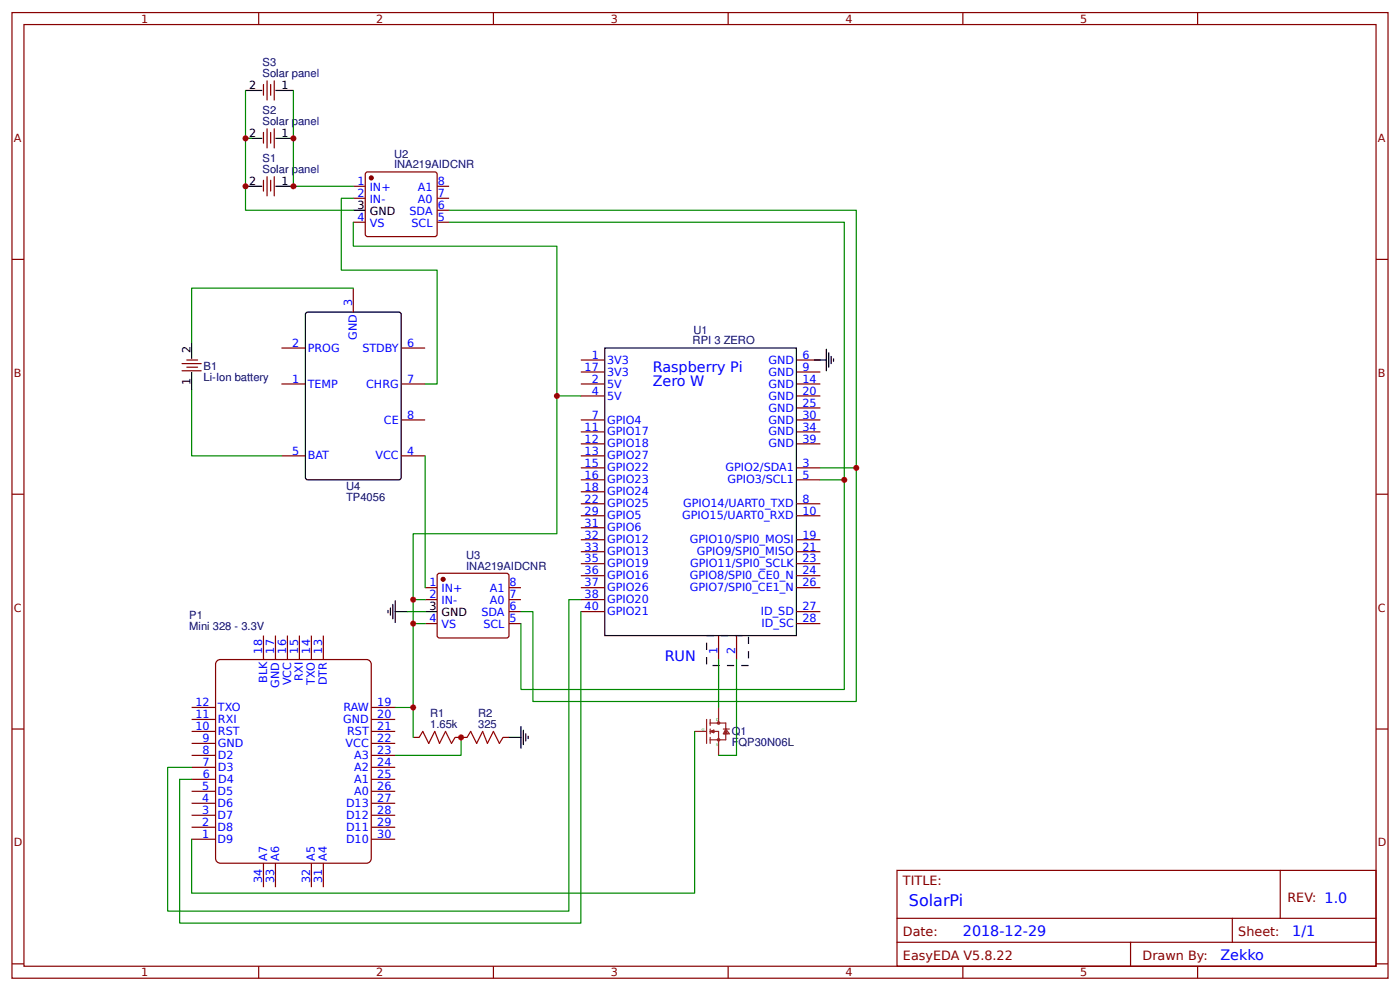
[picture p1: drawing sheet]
<svg xmlns="http://www.w3.org/2000/svg" width="309mm" height="219mm" viewBox="0 0 309 219" stroke-linecap="round" stroke-linejoin="round" font-family="sans-serif">
<g fill="none" stroke="#800" stroke-width=".26">
<path d="M2.6 2.8h304.1v213.2h-304.1zM5.3 5.4h298.7v208h-298.7zM57.1 2.8v2.6M58.2 18.7v2.3M59 17.9v4.2M59.8 18.7v2.3M60.6 17.9v4.2M109 2.8v2.6M160.9 2.8v2.6M212.7 2.8v2.6M264.6 2.8v2.6M58.2 29.2v2.4"/>
<path d="M58.2 39.8v2.4M59 28.4v4.3M59 39v4.3M59.8 29.2v2.4M59.8 39.8v2.4M60.6 28.4v4.3M60.6 39v4.3M81 38h15.3l.3 .5-.1 13.5-.5 .3-15-.1-.3-.5v-13.2zM2.6 57.3h2.7M78.1 41.1h2.6M78.1 43.8h2.6M78.1 49.1h2.6"/>
<path d="M96.6 41.1h2.6M96.6 43.8h2.6M96.6 49.1h2.6M96.6 46.4h2.6M304 57.3h2.7M41.3 79.5h2.4M62.2 76.9h5.3M78.1 63.6v5.3M88.6 76.9h5.3M128.3 79.5h5.3M175.9 79.5h5.3M40.2 81.9h4.2"/>
<path d="M40.2 80.3h4.2M41.3 81.1h2.4M62.2 84.8h5.3M88.6 84.8h5.3M88.6 92.7h5.3M128.3 82.2h5.3M128.3 84.8h5.3M128.3 87.4h5.3M128.3 92.7h5.3M128.3 95.4h5.3M128.3 98h5.3M175.9 82.2h5.3"/>
<path d="M175.9 84.8h5.3M175.9 87.4h5.3M175.9 90.1h5.3M175.9 92.7h5.3M175.9 95.4h5.3M175.9 98h5.3M2.6 109.1h2.7M62.2 100.7h5.3M88.6 100.7h5.3M128.3 103.3h5.3M128.3 113.9h5.3M128.3 116.5h5.3"/>
<path d="M128.3 106h5.3M128.3 119.2h5.3M128.3 108.6h5.3M128.3 111.3h5.3M128.3 100.7h5.3M175.9 103.3h5.3M175.9 113.9h5.3M175.9 106h5.3M175.9 119.2h5.3M175.9 111.3h5.3M304 109.1h2.7M93.9 132.4h2.7"/>
<path d="M93.9 129.8h2.7M93.9 137.7h2.7M96.8 126.7h15.4l.2 .4v13.5l-.5 .3-15.1-.1-.2-.4v-13.3zM112.4 132.4h2.7M112.4 135.1h2.7M112.4 129.8h2.7M112.4 137.7h2.7M128.3 121.8h5.3M128.3 127.1h5.3M128.3 124.5h5.3M128.3 132.4h5.3M128.3 135.1h5.3"/>
<path d="M128.3 129.8h5.3M175.9 121.8h5.3M175.9 127.1h5.3M175.9 124.5h5.3M175.9 135.1h5.3M175.9 129.8h5.3M175.9 137.7h5.3M2.6 161h2.7M304 161h2.7M198.2 192.2h105.8v21.2h-105.8zM282.8 192.2v10.6M2.6 212.9h2.7"/>
<path d="M57.1 213.4v2.6M109 213.4v2.6M160.9 213.4v2.6M198.2 202.8h105.8M198.2 208.1h105.8M212.7 213.4v2.6M249.8 208.1v5.3M264.6 213.4v2.6M272.3 202.8v5.3M304 212.9h2.7"/>
</g>
<g fill="none" stroke="#000" stroke-width=".26">
<path d="M54.2 20h3.7M60.9 20h3.9M54.2 30.6h3.7M60.9 30.6h3.9M54.2 41.1h3.7M60.9 41.1h3.9M78.1 46.4h2.6M42.3 75.5v3.7M67.7 69l20.4-.1 .5 .3v36.2l-.2 .5-20.4 .1-.5-.3v-36.2zM133.6 76.9h42.3v63.5h-42.3zM179.9 79.5h2.7M182.6 77.1v4.8"/>
<path d="M183.1 77.9v3.2M183.6 78.7v1.6M184.1 79.2v.6M42.3 82.2v3.9M85.7 134.8v.5M86.3 134.3v1.6M86.8 133.5v3.2M87.3 135.1h2.7M87.3 132.7v4.8M93.9 135.1h2.7"/>
</g>
<g fill="#800" stroke="#800" stroke-width=".26">
<circle cx="82" cy="39.3" r=".4"/>
<circle cx="97.9" cy="127.9" r=".4"/>
</g>
<g fill="none" stroke="#080" stroke-width=".26">
<path d="M54.2 20v10.6M64.8 20v21.1h13.3M55.6 30.6h-1.4v15.8h23.9M78.1 43.8h-2.7v15.9h21.2v25.1h-2.7M78.1 49.1v5.3h44.9v33M99.2 49.1h87.3v56.9h-5.3M99.2 46.4h90v56.9h-8M78.1 63.6h-35.8v11.9M42.3 86.1v14.6h19.9M128.3 87.4h-5.3v30.5h-31.7v14.5h2.6M93.9 100.7v29.1M186.5 106v46.3h-71.4v-14.6"/>
<path d="M189.2 103.3v51.6h-71.5v-19.8h-2.6M90 135.1h3.9M91.3 132.4v5.3h2.6"/>
</g>
<path d="M47.8 146.1l.9-.4h32.3a1.06 1.06 0 0 1 1 1v42.9a1.06 1.06 0 0 1-1 1h-32.3a1.06 1.06 0 0 1-1.1-1v-42.9z" fill="#fff" stroke="#800000" stroke-width=".26"/>
<g fill="none" stroke="#800" stroke-width=".26">
<path d="M42.3 158.9h5.3M42.3 156.2h5.3M58.2 140.4v5.3M60.9 140.4v5.3M63.5 140.4v5.3M66.1 140.4v5.3M68.8 140.4v5.3M71.4 140.4v5.3M82 158.9h5.3M82 156.2h5.3M158.7 140.4v5.3M162.7 140.4v5.3"/>
<path d="M42.3 177.4h5.3M42.3 174.8h5.3M42.3 172.1h5.3M42.3 169.5h5.3M42.3 166.8h5.3M42.3 164.2h5.3M42.3 161.5h5.3M82 177.4h5.3M82 174.8h5.3M82 172.1h5.3M82 169.5h5.3M82 166.8h5.3"/>
<path d="M82 164.2h5.3M82 161.5h5.3M91.3 162.9h1.3M100.5 162.9h2.7M111.1 162.9h1.3M42.3 185.3h5.3M42.3 182.7h5.3M42.3 180h5.3M58.2 190.6v5.3M60.9 190.6v5.3M68.8 190.6v5.3M71.4 190.6v5.3"/>
<path d="M82 185.3h5.3M82 182.7h5.3M82 180h5.3"/>
</g>
<path d="M91.3 137.7v18.5h-4M128.3 132.4h-2.6v68.8h-88.7v-31.7h5.3M128.3 135.1v68.8h-88.6v-31.8h2.6M91.3 156.2v6.7M158.7 145.7v10.5M162.7 145.7v21.1h-4M101.9 162.9v3.9h-14.6M153.5 161.5v35.7h-111.2v-11.9" fill="none" stroke="#080" stroke-width=".26"/>
<g fill="none" stroke="#8d2323" stroke-width=".26">
<path d="M156.1 158.9v5.3M156.9 159.7h3.4v3.7h-3.4M156.9 158.9v1.3M158.7 156.2v3.5M153.5 161.5h2.6M156.9 161v1.1M156.9 162.9v1.3M157.2 161.5h1.5v5.3M157.2 161.5l.5 .3M157.4 161.5l.3 .3M157.7 161.3l-.8 .2 .8 .3M157.7 161.3v.5"/>
<path d="M157.7 161.3l-.5 .2M159.8 161h1.3M160.3 161l.8 1.1h-1.3zM160.3 161.5l.3 .6M160.3 161.5l-.2 .6M160.3 161.5l.3 .3M160.3 161.5l-.2 .3"/>
<circle cx="158.7" cy="159.7" r=".26"/>
<circle cx="158.7" cy="163.4" r=".26"/>
</g>
<path d="M156.1 140.4h9.3v6.6h-9.3z" fill="none" stroke="#000" stroke-width=".26" stroke-dasharray="1.6 1.6" stroke-linecap="butt"/>
<path d="M92.6 162.9l.8-1.4 1.3 2.7 1.3-2.7 1.1 2.7 1.3-2.7 1.3 2.7 .8-1.3M103.2 162.9l.8-1.4 1.3 2.7 1.3-2.7 1.1 2.7 1.3-2.7 1.3 2.7 .8-1.3" fill="none" stroke="#a00000" stroke-width=".26"/>
<path d="M112.4 162.9h2.7M115.1 160.5v4.7M115.6 161.3v3.1M116.2 162.1v1.5M116.7 162.6v.5" fill="none" stroke="#000" stroke-width=".26"/>
<g fill="#c00">
<circle cx="91.3" cy="156.2" r=".66"/>
<circle cx="91.3" cy="137.7" r=".66"/>
<circle cx="123" cy="87.4" r=".66"/>
<circle cx="186.5" cy="106" r=".66"/>
<circle cx="91.3" cy="132.4" r=".66"/>
<circle cx="189.2" cy="103.3" r=".66"/>
<circle cx="54.2" cy="41.1" r=".66"/>
<circle cx="54.2" cy="30.6" r=".66"/>
<circle cx="64.8" cy="30.6" r=".66"/>
<circle cx="64.8" cy="41.1" r=".66"/>
<circle cx="101.9" cy="162.9" r=".66"/>
</g>
<text font-size="3.5" fill="#00f" x="200.8" y="200.2">SolarPi</text>
<g font-size="3.2" fill="#00f">
<text x="144.2" y="82.2">Raspberry Pi</text>
<text x="144.2" y="85.3">Zero W</text>
<text x="146.8" y="146">RUN</text>
<text x="212.7" y="206.8">2018-12-29</text>
<text x="285.5" y="206.8">1/1</text>
<text x="269.6" y="212.1">Zekko</text>
</g>
<g font-size="2.8" fill="#800">
<text x="199.5" y="195.4">TITLE:</text>
<text x="284.4" y="199.1">REV: 1.0</text>
<text x="199.5" y="206.8">Date:</text>
<text x="273.6" y="206.8">Sheet:</text>
<text x="199.5" y="212.1">EasyEDA V5.8.22</text>
<text x="252.4" y="212.1">Drawn By:</text>
</g>
<g font-size="2.5" fill="#800">
<text x="31.2" y="5">1</text>
<text x="83.1" y="5">2</text>
<text x="134.9" y="5">3</text>
<text x="186.8" y="5">4</text>
<text x="238.7" y="5">5</text>
<text x="3" y="31.4">A</text>
<text x="304.4" y="31.4">A</text>
<text x="3" y="83.2">B</text>
<text x="304.4" y="83.2">B</text>
<text x="3" y="135.1">C</text>
<text x="304.4" y="135.1">C</text>
<text x="3" y="186.9">D</text>
<text x="304.4" y="186.9">D</text>
<text x="31.2" y="215.6">1</text>
<text x="83.1" y="215.6">2</text>
<text x="134.9" y="215.6">3</text>
<text x="186.8" y="215.6">4</text>
<text x="238.7" y="215.6">5</text>
</g>
<g font-size="2.5" fill="#000080">
<text x="58" y="17.1">Solar panel</text>
<text x="58" y="14.6">S3</text>
<text x="58" y="27.6">Solar panel</text>
<text x="58" y="25.2">S2</text>
<text x="58" y="35.8">S1</text>
<text x="87.1" y="34.8">U2</text>
<text x="58" y="38.2">Solar panel</text>
<text x="87.1" y="37.2">INA219AIDCNR</text>
<text x="153" y="76.1">RPI 3 ZERO</text>
<text x="153.2" y="73.7">U1</text>
<text x="45" y="81.7">B1</text>
<text x="45" y="84.1">Li-Ion battery</text>
<text x="76.5" y="110.6">TP4056</text>
<text x="76.5" y="108.2">U4</text>
<text x="103" y="125.8">INA219AIDCNR</text>
<text x="103" y="123.4">U3</text>
<text x="41.8" y="136.6">P1</text>
<text x="41.8" y="139">Mini 328 - 3.3V</text>
<text x="95.1" y="160.7">1.65k</text>
<text x="95.1" y="158.4">R1</text>
<text x="105.6" y="160.7">325</text>
<text x="105.6" y="158.4">R2</text>
<text x="161.7" y="164.8">FQP30N06L</text>
<text x="161.7" y="162.4">Q1</text>
</g>
<g font-size="2.5">
<text x="55" y="19.7">2</text>
<text x="62.2" y="19.7">1</text>
<text x="55" y="30.3">2</text>
<text x="62.2" y="30.3">1</text>
<text x="55" y="40.9">2</text>
<text x="62.2" y="40.9">1</text>
<text x="79" y="46.2">3</text>
<text x="81.7" y="47.5">GND</text>
<text x="42.1" y="77.9" transform="rotate(-90 42.1 77.9)">2</text>
<text x="42.1" y="85" transform="rotate(-90 42.1 85)">1</text>
<text x="94.9" y="134.8">3</text>
<text x="97.6" y="136.1">GND</text>
</g>
<g font-size="2.5" fill="#00f">
<text x="79" y="40.9">1</text>
<text x="96.7" y="40.9">8</text>
<text x="79" y="43.5">2</text>
<text x="81.7" y="42.2">IN+</text>
<text x="81.7" y="44.8">IN-</text>
<text x="90.5" y="47.5">SDA</text>
<text x="92.3" y="44.8">A0</text>
<text x="92.3" y="42.2">A1</text>
<text x="96.7" y="46.2">6</text>
<text x="96.7" y="43.5">7</text>
<text x="79" y="48.8">4</text>
<text x="81.7" y="50.1">VS</text>
<text x="90.9" y="50.1">SCL</text>
<text x="96.7" y="48.8">5</text>
<text x="77.8" y="67.6" transform="rotate(-90 77.8 67.6)">3</text>
<text x="64.6" y="76.6">2</text>
<text x="68" y="77.7">PROG</text>
<text x="78.8" y="75.1" transform="rotate(-90 78.8 75.1)">GND</text>
<text x="80.1" y="77.7">STDBY</text>
<text x="90" y="76.6">6</text>
<text x="129.1" y="81.9">17</text>
<text x="130.7" y="79.2">1</text>
<text x="134.1" y="80.3">3V3</text>
<text x="134.1" y="82.9">3V3</text>
<text x="169.8" y="80.3">GND</text>
<text x="169.8" y="82.9">GND</text>
<text x="177.3" y="79.2">6</text>
<text x="177.3" y="81.9">9</text>
<text x="64.6" y="84.5">1</text>
<text x="68" y="85.6">TEMP</text>
<text x="80.9" y="85.6">CHRG</text>
<text x="90" y="84.5">7</text>
<text x="130.7" y="84.5">2</text>
<text x="130.7" y="87.2">4</text>
<text x="134.1" y="85.6">5V</text>
<text x="134.1" y="88.2">5V</text>
<text x="169.8" y="85.6">GND</text>
<text x="169.8" y="88.2">GND</text>
<text x="177.3" y="84.5">14</text>
<text x="177.3" y="87.2">20</text>
<text x="177.3" y="89.8">25</text>
<text x="84.8" y="93.5">CE</text>
<text x="90" y="92.5">8</text>
<text x="129.1" y="95.1">11</text>
<text x="130.7" y="92.5">7</text>
<text x="134.1" y="93.5">GPIO4</text>
<text x="169.8" y="90.9">GND</text>
<text x="169.8" y="93.5">GND</text>
<text x="177.3" y="92.5">30</text>
<text x="177.3" y="95.1">34</text>
<text x="64.6" y="100.4">5</text>
<text x="68" y="101.5">BAT</text>
<text x="83" y="101.5">VCC</text>
<text x="90" y="100.4">4</text>
<text x="129.1" y="97.8">12</text>
<text x="129.1" y="100.4">13</text>
<text x="134.1" y="96.2">GPIO17</text>
<text x="134.1" y="98.8">GPIO18</text>
<text x="134.1" y="101.5">GPIO27</text>
<text x="169.8" y="96.2">GND</text>
<text x="169.8" y="98.8">GND</text>
<text x="177.3" y="97.8">39</text>
<text x="129.1" y="103.1">15</text>
<text x="129.1" y="105.7">16</text>
<text x="134.1" y="104.1">GPIO22</text>
<text x="134.1" y="106.8">GPIO23</text>
<text x="160.2" y="104.1">GPIO2/SDA1</text>
<text x="160.7" y="106.8">GPIO3/SCL1</text>
<text x="177.3" y="103.1">3</text>
<text x="177.3" y="105.7">5</text>
<text x="129.1" y="113.6">29</text>
<text x="129.1" y="108.3">18</text>
<text x="129.1" y="111">22</text>
<text x="134.1" y="109.4">GPIO24</text>
<text x="134.1" y="112.1">GPIO25</text>
<text x="150.9" y="112.1">GPIO14/UART0_TXD</text>
<text x="177.3" y="111">8</text>
<text x="177.3" y="113.6">10</text>
<text x="129.1" y="116.3">31</text>
<text x="129.1" y="118.9">32</text>
<text x="134.1" y="114.7">GPIO5</text>
<text x="134.1" y="117.3">GPIO6</text>
<text x="134.1" y="120">GPIO12</text>
<text x="150.7" y="114.7">GPIO15/UART0_RXD</text>
<text x="152.4" y="120">GPIO10/SPI0_MOSI</text>
<text x="177.3" y="118.9">19</text>
<text x="129.1" y="121.6">33</text>
<text x="129.1" y="124.2">35</text>
<text x="134.1" y="122.6">GPIO13</text>
<text x="134.1" y="125.3">GPIO19</text>
<text x="152.5" y="125.3">GPIO11/SPI0_SCLK</text>
<text x="154" y="122.6">GPIO9/SPI0_MISO</text>
<text x="177.3" y="121.6">21</text>
<text x="177.3" y="124.2">23</text>
<text x="94.9" y="129.5">1</text>
<text x="97.6" y="130.8">IN+</text>
<text x="108.2" y="130.8">A1</text>
<text x="112.6" y="129.5">8</text>
<text x="129.1" y="126.9">36</text>
<text x="129.1" y="129.5">37</text>
<text x="134.1" y="127.9">GPIO16</text>
<text x="134.1" y="130.6">GPIO26</text>
<text x="152.4" y="127.9">GPIO8/SPI0_CE0_N</text>
<text x="152.4" y="130.6">GPIO7/SPI0_CE1_N</text>
<text x="177.3" y="126.9">24</text>
<text x="177.3" y="129.5">26</text>
<text x="94.9" y="132.2">2</text>
<text x="94.9" y="137.5">4</text>
<text x="97.6" y="133.5">IN-</text>
<text x="106.4" y="136.1">SDA</text>
<text x="108.2" y="133.5">A0</text>
<text x="112.6" y="137.5">5</text>
<text x="112.6" y="134.8">6</text>
<text x="112.6" y="132.2">7</text>
<text x="129.1" y="132.2">38</text>
<text x="129.1" y="134.8">40</text>
<text x="134.1" y="133.2">GPIO20</text>
<text x="134.1" y="135.9">GPIO21</text>
<text x="168.1" y="135.9">ID_SD</text>
<text x="177.3" y="134.8">27</text>
<text x="177.3" y="137.5">28</text>
<text x="97.6" y="138.8">VS</text>
<text x="106.8" y="138.8">SCL</text>
<text x="168.3" y="138.5">ID_SC</text>
<text x="57.9" y="144.3" transform="rotate(-90 57.9 144.3)">18</text>
<text x="60.6" y="144.3" transform="rotate(-90 60.6 144.3)">17</text>
<text x="63.2" y="144.3" transform="rotate(-90 63.2 144.3)">16</text>
<text x="65.9" y="144.3" transform="rotate(-90 65.9 144.3)">15</text>
<text x="68.5" y="144.3" transform="rotate(-90 68.5 144.3)">14</text>
<text x="71.2" y="144.3" transform="rotate(-90 71.2 144.3)">13</text>
<text x="158.5" y="144.3" transform="rotate(-90 158.5 144.3)">1</text>
<text x="162.5" y="144.3" transform="rotate(-90 162.5 144.3)">2</text>
<text x="43.2" y="156">12</text>
<text x="59" y="150.9" transform="rotate(-90 59 150.9)">BLK</text>
<text x="61.6" y="151.8" transform="rotate(-90 61.6 151.8)">GND</text>
<text x="64.3" y="151.3" transform="rotate(-90 64.3 151.3)">VCC</text>
<text x="66.9" y="150.3" transform="rotate(-90 66.9 150.3)">RXI</text>
<text x="69.6" y="151.2" transform="rotate(-90 69.6 151.2)">TXO</text>
<text x="72.2" y="151.3" transform="rotate(-90 72.2 151.3)">DTR</text>
<text x="83.3" y="156">19</text>
<text x="43.2" y="161.3">10</text>
<text x="43.2" y="158.6">11</text>
<text x="48.2" y="159.7">RXI</text>
<text x="48.2" y="157">TXO</text>
<text x="75.8" y="159.7">GND</text>
<text x="75.9" y="157">RAW</text>
<text x="83.3" y="158.6">20</text>
<text x="83.3" y="161.3">21</text>
<text x="44.7" y="166.6">8</text>
<text x="44.7" y="163.9">9</text>
<text x="48.2" y="167.6">D2</text>
<text x="48.2" y="165">GND</text>
<text x="48.2" y="162.3">RST</text>
<text x="76.4" y="165">VCC</text>
<text x="76.7" y="162.3">RST</text>
<text x="78.2" y="167.6">A3</text>
<text x="83.3" y="163.9">22</text>
<text x="83.3" y="166.6">23</text>
<text x="44.7" y="169.2">7</text>
<text x="44.8" y="171.8">6</text>
<text x="48.2" y="170.3">D3</text>
<text x="48.2" y="172.8">D4</text>
<text x="78.2" y="170.3">A2</text>
<text x="78.2" y="172.9">A1</text>
<text x="83.3" y="169.2">24</text>
<text x="83.3" y="171.8">25</text>
<text x="44.6" y="179.8">3</text>
<text x="44.6" y="177.1">4</text>
<text x="44.6" y="174.5">5</text>
<text x="48.1" y="178.2">D6</text>
<text x="48.1" y="175.6">D5</text>
<text x="76.4" y="178.2">D13</text>
<text x="78.2" y="175.6">A0</text>
<text x="83.3" y="174.5">26</text>
<text x="83.3" y="177.1">27</text>
<text x="83.3" y="179.8">28</text>
<text x="44.6" y="185.1">1</text>
<text x="44.6" y="182.4">2</text>
<text x="48.1" y="183.5">D8</text>
<text x="48.1" y="180.8">D7</text>
<text x="76.4" y="180.8">D12</text>
<text x="76.4" y="183.5">D11</text>
<text x="83.3" y="182.4">29</text>
<text x="83.3" y="185.1">30</text>
<text x="48.1" y="186.1">D9</text>
<text x="59" y="190.1" transform="rotate(-90 59 190.1)">A7</text>
<text x="61.6" y="190.1" transform="rotate(-90 61.6 190.1)">A6</text>
<text x="69.6" y="190.1" transform="rotate(-90 69.6 190.1)">A5</text>
<text x="72.2" y="190.1" transform="rotate(-90 72.2 190.1)">A4</text>
<text x="76.4" y="186.1">D10</text>
<text x="57.9" y="195.1" transform="rotate(-90 57.9 195.1)">34</text>
<text x="60.6" y="195.1" transform="rotate(-90 60.6 195.1)">33</text>
<text x="68.5" y="195.1" transform="rotate(-90 68.5 195.1)">32</text>
<text x="71.2" y="195.1" transform="rotate(-90 71.2 195.1)">31</text>
</g>
<g font-size=".8" fill="#238d23">
<text x="155" y="161.5">G</text>
<text x="158.2" y="159.1">D</text>
<text x="158.2" y="164.7">S</text>
</g>
</svg>
